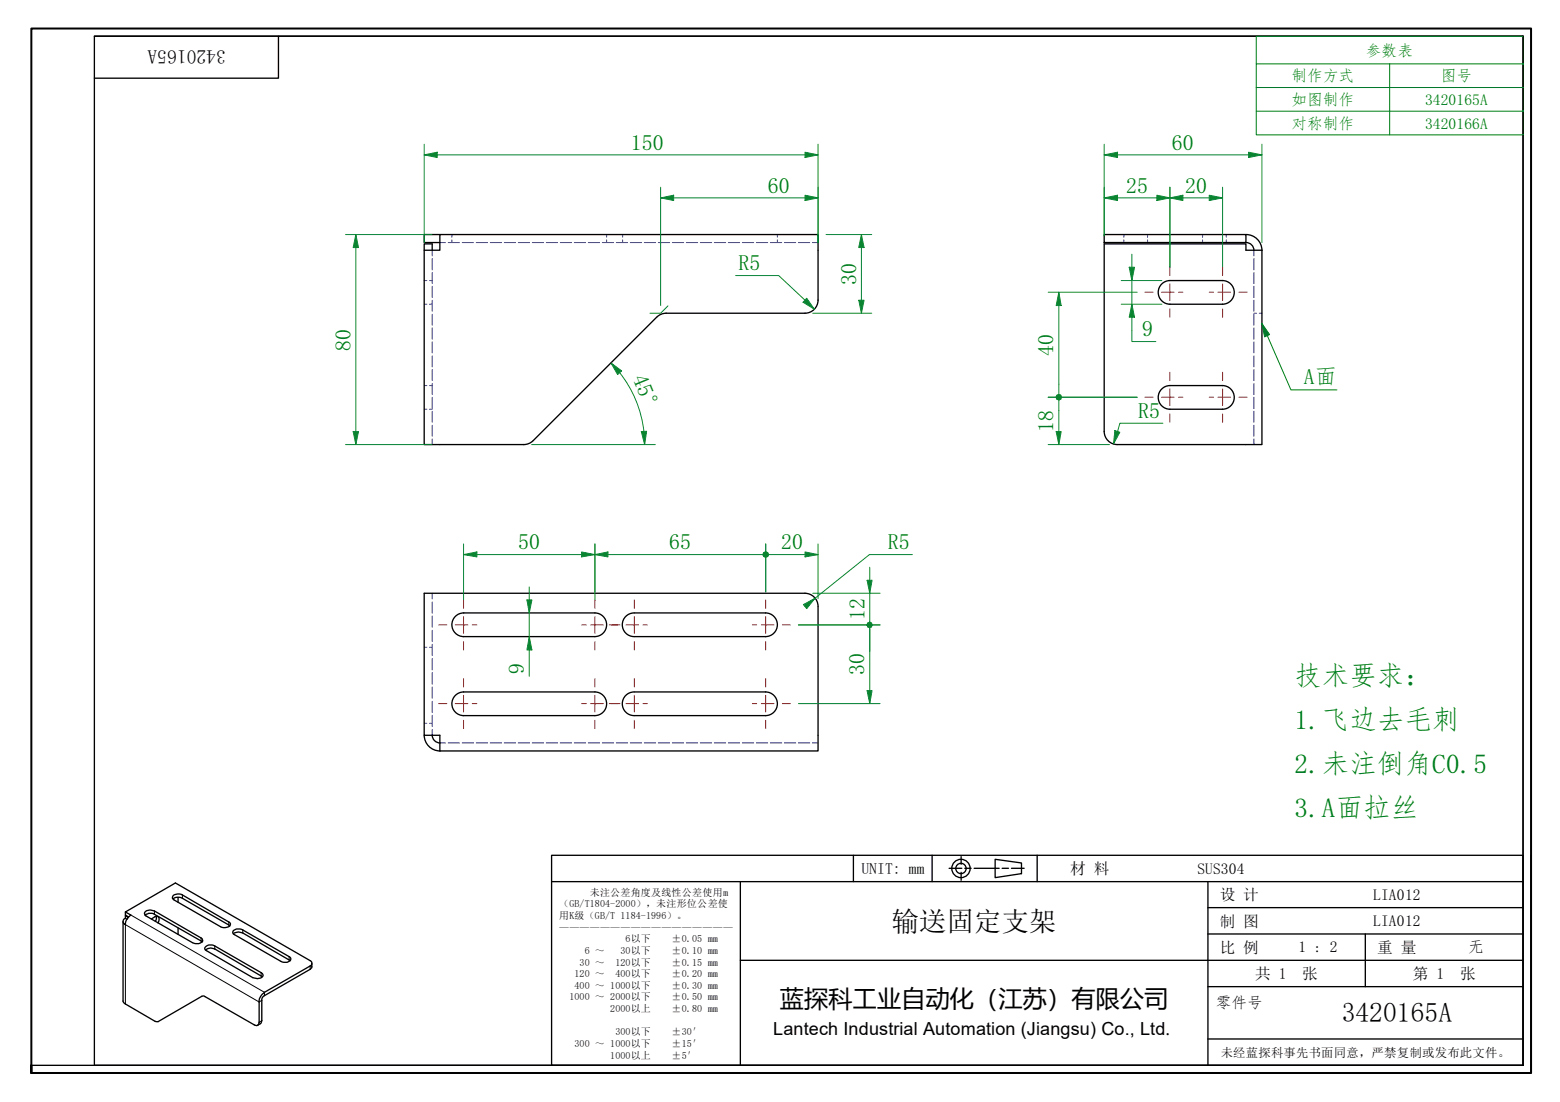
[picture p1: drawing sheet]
<svg xmlns="http://www.w3.org/2000/svg" width="297mm" height="210mm" viewBox="0 0 297 210" stroke-linecap="round" stroke-linejoin="round" font-family="sans-serif">
<g fill="none" stroke="#00f" stroke-width=".19">
<path d="M80.8 57.9h.5M80.8 53.4h.5M81.8 57.9h.5M81.8 53.4h.5M82.3 47.7v1M82.3 49.2v2.2M82.3 51.9v2.1M82.3 54.5v2.2M82.3 57.2v2.1M82.3 59.9v2M83.8 46.2h1M85.3 46.2h2.2"/>
<path d="M86 44.7v.5M86 45.7v.5M88 46.2h2.2M90.7 46.2h2.1M93.3 46.2h2.2M96 46.2h2.2M98.7 46.2h2.1M101.3 46.2h2.2M104 46.2h2.2M106.7 46.2h2.1M109.3 46.2h2.2M112 46.2h2.2"/>
<path d="M114.7 46.2h2.1M115.5 44.7v.5M115.5 45.7v.5M117.3 46.2h2.2M118.6 44.7v.5M118.6 45.7v.5M120 46.2h2.2M122.7 46.2h2.1M125.3 46.2h2.2M128 46.2h2.2M130.7 46.2h2.1M133.3 46.2h2.2"/>
<path d="M136 46.2h2.2M138.7 46.2h2.1M141.4 46.2h2.1M144 46.2h2.2M146.7 46.2h2.1M148 44.7v.5M148 45.7v.5M149.4 46.2h2.1M152 46.2h2.2M154.7 46.2h1.1M214 44.7v.5M214 45.7v.5"/>
<path d="M218.5 44.7v.5M218.5 45.7v.5M229 44.7v.5M229 45.7v.5M233.5 44.7v.5M233.5 45.7v.5M238.8 59.7h.5M238.8 47.7v1M238.8 49.2v2.2M238.8 51.9v2.1M238.8 54.5v2.2M238.8 57.2v2.1"/>
<path d="M238.8 59.9v2M239.8 59.7h.5M80.8 77.9h.5M80.8 73.4h.5M81.8 77.9h.5M81.8 73.4h.5M82.3 62.5v2.1M82.3 65.1v2.1M82.3 67.8v2.1M82.3 70.4v2.1M82.3 73.1v2.1M82.3 75.7v2.1"/>
<path d="M82.3 78.3v2.1M238.8 62.5v2.1M238.8 65.1v2.1M238.8 67.8v2.1M238.8 70.4v2.1M238.8 73.1v2.1M238.8 75.7v2.1M238.8 78.3v2.1M82.3 81v2.1M82.3 83.6v1.1M238.8 81v2.1M238.8 83.6v1.1"/>
<path d="M82.3 113v1.1M82.3 114.7v2.1M82.3 117.3v2.2M80.8 137.8h.5M80.8 123.3h.5M81.8 137.8h.5M81.8 123.3h.5M82.3 120.1v2.1M82.3 122.7v2.2M82.3 125.4v2.2M82.3 128.1v2.2M82.3 130.8v2.2"/>
<path d="M82.3 133.6v2.1M82.3 136.2v2.2M82.3 139v1.1M83.8 141.5h1M85.3 141.5h2.2M88 141.5h2.2M90.7 141.5h2.1M93.3 141.5h2.2M96 141.5h2.2M98.7 141.5h2.1M101.3 141.5h2.2M104 141.5h2.2"/>
<path d="M106.7 141.5h2.1M109.3 141.5h2.2M112 141.5h2.2M114.7 141.5h2.1M117.3 141.5h2.2M120 141.5h2.2M122.7 141.5h2.1M125.3 141.5h2.2M128 141.5h2.2M130.7 141.5h2.1M133.3 141.5h2.2M136 141.5h2.2"/>
<path d="M138.7 141.5h2.1M141.4 141.5h2.1M144 141.5h2.2M146.7 141.5h2.1M149.4 141.5h2.1M152 141.5h2.2M154.7 141.5h1.1"/>
</g>
<g fill="none" stroke="#000" stroke-width=".25">
<path d="M80.8 47.7h3v-3h72v12.5a2.51 2.51 0 0 1-2.5 2.5h-26.5M82.3 47.7v-1.2h-1.5v38.2h19M83.8 44.7h-3v1.5h3M126.8 59.7l-.7 .1-1 .6-23.6 23.5M210.2 44.7h27v1.5h-27zM221.2 54.1l.5-.4 1.1-.3h10a2.25 2.25 0 0 1 2.2 2.3 2.25 2.25 0 0 1-2.2 2.2h-10a2.25 2.25 0 0 1-2.1-1.3 2.25 2.25 0 0 1 .5-2.5zM237.3 44.7a3 3 0 0 1 3 3M237.3 46.2a1.49 1.49 0 0 1 1.5 1.5M221.2 74.1l.5-.4 1.1-.3h10a2.25 2.25 0 0 1 2.2 2.3 2.25 2.25 0 0 1-2.2 2.2h-10a2.25 2.25 0 0 1-2.1-1.3 2.25 2.25 0 0 1 .5-2.5zM101.5 83.9l-1 .7-.8 .1M210.2 82.2a2.51 2.51 0 0 0 2.6 2.5M210.2 82.2v-35.7h27v1.2h3.1v37h-27.5"/>
<path d="M80.8 113h72.5a2.51 2.51 0 0 1 2.5 2.5v27.5h-72v-2.9h-3zM88.3 116.7h25M88.3 116.7a2.25 2.25 0 0 0-2.3 2.3 2.25 2.25 0 0 0 2.3 2.3M113.3 116.7a2.25 2.25 0 0 1 2.2 2.3 2.25 2.25 0 0 1-2.2 2.3M145.8 116.7a2.25 2.25 0 0 1 2.2 2.3 2.25 2.25 0 0 1-2.2 2.3M145.8 116.7h-25.1a2.25 2.25 0 0 0-2.2 2.3 2.25 2.25 0 0 0 2.2 2.3h25.1M88.3 136.3h25M88.3 131.8h25M88.3 121.3h25M88.3 131.8a2.25 2.25 0 0 0-2.3 2.3 2.25 2.25 0 0 0 2.3 2.2M113.3 131.8a2.25 2.25 0 0 1 2.2 2.3 2.25 2.25 0 0 1-2.2 2.2M145.8 131.8a2.25 2.25 0 0 1 2.2 2.3 2.25 2.25 0 0 1-2.2 2.2"/>
<path d="M145.8 131.8h-25.1a2.25 2.25 0 0 0-2.2 2.3 2.25 2.25 0 0 0 2.2 2.2h25.1M80.8 140a3 3 0 0 0 3 3M82.3 140a1.49 1.49 0 0 0 1.5 1.5M23.9 173.7v.6l.5 .4v.1M23.9 174.9a.63 .63 0 0 0-.5 .6 .63 .63 0 0 0 .5 .6l.2-.9 .8-.9-1-.6 9.5-5.5 25.7 14.8a.57 .57 0 0 1 .3 .5 .57 .57 0 0 1-.3 .5l-8.7 5-.5 .4-.6 1.1v4.2a.55 .55 0 0 1-.2 .6 .55 .55 0 0 1-.6-.1l-9.6-5.5-.5 .1-8.3 4.8-.6-.1-5.8-3.4-.3-.3v-15.3M23.9 174.4v.5l.3 .2M23.9 174.3l.5 .4M27.6 173.8l.3-.3 .7-.2 .8 .2 9.1 5.3a.49 .49 0 0 1 .1 .5 .49 .49 0 0 1-.4 .3l-1 .1-.6-.2-8.8-5-.2-.2zM27.6 174.3l.7-.3h.9l9.3 5.4M28.8 175l.9-.5a.45 .45 0 0 1 .6 .4l-.2 .9M29.7 174.5l.1 .5-.2 .5M33 171.2l.6-.3 .9 .1 9.3 5.4"/>
<path d="M33 170.5l.8-.2h.7l9.1 5.3a.49 .49 0 0 1 .3 .5 .49 .49 0 0 1-.5 .5l-.9 .1-.5-.2-9-5.3a.47 .47 0 0 1 0-.7zM33.9 170.9v1M33.9 176.8v1.2M44.4 177.3l.6-.4 1 .1 9.1 5.2a.49 .49 0 0 1 .3 .5 .49 .49 0 0 1-.5 .5l-.9 .1-.5-.2-8.9-5.1a.46 .46 0 0 1-.2-.7zM44.4 177.9l.2-.2 .8-.2 .8 .2 9 5.3M39.1 180.4l.7-.4 .8 .1 9.1 5.2a.54 .54 0 0 1 .3 .7l-.3 .3-.7 .1-.9-.2-8.8-5.1a.41 .41 0 0 1-.2-.7zM39.1 180.9l1-.3 .8 .2 9.1 5.2M59.4 183.5v.8l-.3 .3-9.1 5.3-.2 .4v4.1l-.1 .5-.7 .4"/>
</g>
<path d="M24.9 174.3l25.5 14.7v.6M29.4 173.5v.7M34.7 170.5v.6M38.3 178.7v.5M43.6 175.6v.6M46.2 177.1v.6M40.9 180.2v.6M49.7 185.3v.6M49.8 194.4l-.5 .3M49.8 190.5l-.5 .4-25.4-14.8v15.1M55.1 182.2v.7M59.1 184v.6" fill="none" stroke="#000" stroke-width=".19"/>
<path d="M6 204.4v-1.5v1.5M6 202.9v-197.5h285.5v199h-285.5" fill="none" stroke="#000" stroke-width=".38"/>
<path d="M18 6.9h272v196h-272zM18 6.9h272M53 6.9v8h-35M290 6.9v196h-284" fill="none" stroke="#000" stroke-width=".25"/>
<g fill="none" stroke="#000" stroke-width=".25">
<path d="M105 162.9h185v40h-185zM105 167.9h185M141 167.9v35M162.5 162.9v5M177.5 162.9v5M180.7 165.4h2.4M183 163.2v1.4M183 166.2v1.5M183.7 165.4h1.2M185.5 165.4h4.7M189.5 163.7l5 .7v2l-5 .8zM190.8 165.4h1.2"/>
<path d="M192.6 165.4h2.4M197.5 162.9v5M230 167.9v35M230 177.9h60M230 172.9h60M260 177.9v10M291.5 162.9v41.5h-186.5M141 182.9h149M230 197.9h60M230 187.9h60"/>
<circle cx="183" cy="165.4" r="1.75"/>
<circle cx="183" cy="165.4" r=".98"/>
</g>
<g fill="none" stroke="#f00" stroke-width=".19">
<path d="M218 55.7h1.6M221.2 55.7h2.4M222.8 50.9v1.6M222.8 54.1v3.1M222.8 58.8v1.6M224.4 55.7h.8M230.3 55.7h.8M231.9 55.7h2.4M232.8 50.9v1.6M232.8 54.1v3.1M232.8 58.8v1.6M235.9 55.7h1.6"/>
<path d="M218 75.7h1.6M221.2 75.7h2.4M222.8 70.9v1.6M222.8 74.1v3.2M222.8 78.8v1.6M224.4 75.7h.8M230.3 75.7h.8M231.9 75.7h2.4M232.8 70.9v1.6M232.8 74.1v3.2M232.8 78.8v1.6M235.9 75.7h1.6"/>
</g>
<path d="M67.8 82.2v2.5" fill="none" stroke="#00803f" stroke-width=".19"/>
<path d="M67.2 82.2h1.1l-.5 2.5z" fill="#00803f"/>
<path d="M67.8 44.7v2.5M67.2 82.2h1.1l-.5 2.5z" fill="none" stroke="#00803f" stroke-width=".19"/>
<path d="M67.8 44.7l.5 2.5h-1.1z" fill="#00803f"/>
<path d="M80.8 29.5h2.4M65.8 44.7h16.5M67.8 44.7l.5 2.5h-1.1zM67.8 47.2v35M65.8 84.7h16.5" fill="none" stroke="#00803f" stroke-width=".19"/>
<path d="M80.8 29.5l2.4-.5v1z" fill="#00803f"/>
<path d="M80.8 29.5l2.4-.5v1zM153.3 29.5h2.5" fill="none" stroke="#00803f" stroke-width=".19"/>
<path d="M153.3 29l2.5 .5-2.5 .5z" fill="#00803f"/>
<path d="M80.8 27.5v18.7M83.2 29.5h70.1M153.3 29l2.5 .5-2.5 .5zM155.8 27.5v18.7M164 57.2v2.5" fill="none" stroke="#00803f" stroke-width=".19"/>
<path d="M163.5 57.2h1l-.5 2.5z" fill="#00803f"/>
<path d="M163.5 57.2h1l-.5 2.5zM164 44.7v2.5" fill="none" stroke="#00803f" stroke-width=".19"/>
<path d="M164 44.7l.5 2.5h-1z" fill="#00803f"/>
<path d="M154.7 59.7h11.3M157.3 44.7h8.7M164 44.7l.5 2.5h-1zM164 47.2v10M122.6 82.2l.1 2.5" fill="none" stroke="#00803f" stroke-width=".19"/>
<path d="M122.1 82.2l1-.1-.4 2.6z" fill="#00803f"/>
<path d="M116.3 69.1l1.7 1.9M122.1 82.2l1-.1-.4 2.6z" fill="none" stroke="#00803f" stroke-width=".19"/>
<path d="M116.3 69.1l2.1 1.5-.8 .7z" fill="#00803f"/>
<path d="M153.3 57.2l1.8 1.7M116.3 69.1l2.1 1.5-.8 .7zM118 71a22 22 0 0 1 4.6 11.2M101.2 84.7h23.6" fill="none" stroke="#00803f" stroke-width=".19"/>
<path d="M153.6 56.8l1.5 2.1-2.2-1.3z" fill="#00803f"/>
<path d="M210.2 29.5h2.6M140.1 52.5h8.2l5 4.7M153.6 56.8l1.5 2.1-2.2-1.3z" fill="none" stroke="#00803f" stroke-width=".19"/>
<path d="M210.2 29.5l2.6-.5v1z" fill="#00803f"/>
<path d="M210.2 29.5l2.6-.5v1zM237.7 29.5h2.6" fill="none" stroke="#00803f" stroke-width=".19"/>
<path d="M237.7 29l2.6 .5-2.6 .5z" fill="#00803f"/>
<path d="M210.2 27.5v17.4M210.2 37.7h2.6M212.8 29.5h24.9M237.7 29l2.6 .5-2.6 .5zM240.3 27.5v18.7" fill="none" stroke="#00803f" stroke-width=".19"/>
<path d="M210.2 37.7l2.6-.5v1z" fill="#00803f"/>
<path d="M210.2 37.7l2.6-.5v1zM220.3 37.7h2.5" fill="none" stroke="#00803f" stroke-width=".19"/>
<path d="M220.3 37.2l2.5 .5-2.5 .5z" fill="#00803f"/>
<path d="M210.2 35.7v9.2M212.8 37.7h7.5M220.3 37.2l2.5 .5-2.5 .5zM222.8 37.7h2.4M222.8 35.7v15.2" fill="none" stroke="#00803f" stroke-width=".19"/>
<path d="M222.8 37.7l2.4-.5v1z" fill="#00803f"/>
<path d="M222.8 37.7l2.4-.5v1zM230.3 37.7h2.5" fill="none" stroke="#00803f" stroke-width=".19"/>
<path d="M230.3 37.2l2.5 .5-2.5 .5z" fill="#00803f"/>
<path d="M222.8 35.7v15.2M225.2 37.7h5.1M230.3 37.2l2.5 .5-2.5 .5zM232.8 35.7v15.2M215.5 50.9v2.5" fill="none" stroke="#00803f" stroke-width=".19"/>
<path d="M215 50.9h1l-.5 2.5z" fill="#00803f"/>
<path d="M215 50.9h1l-.5 2.5zM215.5 57.9v2.5" fill="none" stroke="#00803f" stroke-width=".19"/>
<path d="M215.5 57.9l.5 2.5h-1z" fill="#00803f"/>
<path d="M213.5 57.9h7.7M213.5 53.4h7.7M215.5 57.9l.5 2.5h-1zM215.5 48.4v2.5M215.5 53.4v4.5M215.5 60.4v4.7h4.6M201.6 82.2v2.5" fill="none" stroke="#00803f" stroke-width=".19"/>
<path d="M201.1 82.2h1l-.5 2.5z" fill="#00803f"/>
<path d="M201.6 76.3v1.9M201.1 82.2h1l-.5 2.5z" fill="none" stroke="#00803f" stroke-width=".19"/>
<circle cx="201.6" cy="75.7" r=".63" fill="#00803f"/>
<path d="M199.6 75.7h16.9M201.6 73.2v1.8M201.6 78.2v4M199.6 84.7h11.7" fill="none" stroke="#00803f" stroke-width=".19"/>
<circle cx="201.6" cy="75.7" r=".62" fill="#00803f"/>
<path d="M201.6 55.7v2.5" fill="none" stroke="#00803f" stroke-width=".19"/>
<path d="M201.6 55.7l.5 2.5h-1z" fill="#00803f"/>
<path d="M199.6 55.7h16.9M201.6 55.7l.5 2.5h-1zM201.6 58.2v15M199.6 75.7h16.9M212.8 82.2l-.8 2.4" fill="none" stroke="#00803f" stroke-width=".19"/>
<path d="M212.3 82l.9 .3-1.2 2.3z" fill="#00803f"/>
<path d="M125.8 37.7h2.5M212.3 82l.9 .3-1.2 2.3zM221.4 80.6h-8.2l-.4 1.6" fill="none" stroke="#00803f" stroke-width=".19"/>
<path d="M125.8 37.7l2.5-.5v1z" fill="#00803f"/>
<path d="M125.8 37.7l2.5-.5v1zM153.3 37.7h2.5" fill="none" stroke="#00803f" stroke-width=".19"/>
<path d="M153.3 37.2l2.5 .5-2.5 .5z" fill="#00803f"/>
<path d="M125.8 35.7v22.5M128.3 37.7h25M153.3 37.2l2.5 .5-2.5 .5zM155.8 35.7v10.5M127.2 58.3l-1.4 1.4h-2" fill="none" stroke="#00803f" stroke-width=".19"/>
<path d="M240.3 61.6l1 2.3" fill="none" stroke="#008000" stroke-width=".19"/>
<path d="M240.3 61.6l1.4 2.1-.9 .5z" fill="#008000"/>
<path d="M239.2 12.2v-5.3h50.8v5.3M239.2 16.7h50.8M264.6 12.2v13.5M290 12.2h-50.8v4.5M290 12.2v13.5h-50.8v-9M239.2 21.2h50.8M240.3 61.6l1.4 2.1-.9 .5zM241.3 63.9l4.5 10.4h8.8" fill="none" stroke="#008000" stroke-width=".19"/>
<g fill="none" stroke="#f00" stroke-width=".19">
<path d="M83.5 119h1.6M86.7 119h2.4M88.3 114.3v1.6M88.3 117.4v3.2M89.9 119h.9M110.7 119h.9M112.5 119h2.4M113.3 114.3v1.6M113.3 117.4v3.2M116 119h2M119.2 119h2.4M120.8 114.3v1.6"/>
<path d="M120.8 117.4v3.2M122.4 119h.9M143.3 119h.8M145 119h2.4M145.8 114.3v1.6M145.8 117.4v3.2M149 119h1.5M83.5 134h1.6M86.7 134h2.4M88.3 122.2v1.6M88.3 129.3v1.5M88.3 132.4v3.2"/>
<path d="M88.3 137.2v1.6M89.9 134h.9M110.7 134h.9M112.5 134h2.4M113.3 122.2v1.6M113.3 129.3v1.5M113.3 132.4v3.2M113.3 137.2v1.6M116 134h2M119.2 134h2.4M120.8 122.2v1.6M120.8 129.3v1.5"/>
<path d="M120.8 132.4v3.2M120.8 137.2v1.6M122.4 134h.9M143.3 134h.8M145 134h2.4M145.8 122.2v1.6M145.8 129.3v1.5M145.8 132.4v3.2M145.8 137.2v1.6M149 134h1.5"/>
</g>
<path d="M113.3 105.6h2.5" fill="none" stroke="#00803f" stroke-width=".19"/>
<path d="M113.3 105.6l2.5-.5v1z" fill="#00803f"/>
<path d="M113.3 105.6l2.5-.5v1zM143.3 105.6h1.9" fill="none" stroke="#00803f" stroke-width=".19"/>
<circle cx="145.8" cy="105.6" r=".63" fill="#00803f"/>
<path d="M113.3 103.6v9.1M115.8 105.6h27.5M145.8 103.6v9.1M146.4 105.6h1.9" fill="none" stroke="#00803f" stroke-width=".19"/>
<circle cx="145.8" cy="105.6" r=".62" fill="#00803f"/>
<path d="M153.3 105.6h2.5" fill="none" stroke="#00803f" stroke-width=".19"/>
<path d="M153.3 105.1l2.5 .5-2.5 .5z" fill="#00803f"/>
<path d="M88.3 105.6h2.5M145.8 103.6v9.1M148.3 105.6h5M153.3 105.1l2.5 .5-2.5 .5zM155.8 103.6v10.4" fill="none" stroke="#00803f" stroke-width=".19"/>
<path d="M88.3 105.6l2.5-.5v1z" fill="#00803f"/>
<path d="M88.3 105.6l2.5-.5v1zM110.7 105.6h2.6" fill="none" stroke="#00803f" stroke-width=".19"/>
<path d="M110.7 105.1l2.6 .5-2.6 .5z" fill="#00803f"/>
<path d="M88.3 103.6v10.7M90.8 105.6h19.9M110.7 105.1l2.6 .5-2.6 .5zM113.3 103.6v10.7M165.6 131.5v2.5" fill="none" stroke="#00803f" stroke-width=".19"/>
<path d="M165.1 131.5h1l-.5 2.5z" fill="#00803f"/>
<path d="M165.6 119.7v1.8M165.1 131.5h1l-.5 2.5z" fill="none" stroke="#00803f" stroke-width=".19"/>
<circle cx="165.6" cy="119" r=".61" fill="#00803f"/>
<path d="M152 119h15.6M165.6 119.7v11.8M152 134h15.6" fill="none" stroke="#00803f" stroke-width=".19"/>
<circle cx="165.6" cy="119" r=".61" fill="#00803f"/>
<path d="M165.6 110.5v2.5" fill="none" stroke="#00803f" stroke-width=".19"/>
<path d="M165.1 110.5h1l-.5 2.5z" fill="#00803f"/>
<path d="M100.8 114.3v2.4M152 119h15.6M154.7 113h12.9M165.1 110.5h1l-.5 2.5zM165.6 108v2.5M165.6 113v6M165.6 121.5v2.6" fill="none" stroke="#00803f" stroke-width=".19"/>
<path d="M100.3 114.3h1l-.5 2.4z" fill="#00803f"/>
<path d="M100.3 114.3h1l-.5 2.4zM100.8 121.3v2.5" fill="none" stroke="#00803f" stroke-width=".19"/>
<path d="M100.8 121.3l.5 2.5h-1z" fill="#00803f"/>
<path d="M100.8 111.8v2.5M100.8 116.7v4.6M155.2 114l-1.9 1.5M100.8 121.3l.5 2.5h-1zM100.8 123.8v5" fill="none" stroke="#00803f" stroke-width=".19"/>
<path d="M153 115.2l2.2-1.2-1.6 1.9z" fill="#00803f"/>
<path d="M153 115.2l2.2-1.2-1.6 1.9zM173.7 105.6h-8.2l-10.3 8.4" fill="none" stroke="#00803f" stroke-width=".19"/>
<g font-size="5.2" fill="#008000">
<text x="246.5" y="130.4">技术要求：</text>
<text x="246.5" y="138.8">1.飞边去毛刺</text>
<text x="246.5" y="147.2">2.未注倒角C0.5</text>
<text x="246.5" y="155.6">3.A面拉丝</text>
</g>
<g font-size="5.2">
<text x="169.8" y="177.3">输送固定支架</text>
<text x="255.5" y="194.7">3420165A</text>
</g>
<text font-size="4.6" x="148.5" y="191.9">蓝探科工业自动化（江苏）有限公司</text>
<g font-size="4.2" fill="#008000">
<text x="120.1" y="28.5">150</text>
<text x="223.1" y="28.5">60</text>
<text x="146.2" y="36.7">60</text>
<text x="214.4" y="36.7">25</text>
<text x="225.7" y="36.7">20</text>
<text x="140.6" y="51.4">R5</text>
<text x="163" y="54.3" transform="rotate(-90 163 54.3)">30</text>
<text x="217.5" y="64">9</text>
<text x="66.7" y="66.8" transform="rotate(-90 66.7 66.8)">80</text>
<text x="120.5" y="72" transform="rotate(68 120.5 72)">45°</text>
<text x="200.5" y="67.8" transform="rotate(-90 200.5 67.8)">40</text>
<text x="248.3" y="73.1">A面</text>
<text x="200.5" y="82.3" transform="rotate(-90 200.5 82.3)">18</text>
<text x="216.7" y="79.5">R5</text>
<text x="98.7" y="104.6">50</text>
<text x="127.4" y="104.6">65</text>
<text x="148.7" y="104.6">20</text>
<text x="169" y="104.6">R5</text>
<text x="164.6" y="118.1" transform="rotate(-90 164.6 118.1)">12</text>
<text x="99.8" y="128.3" transform="rotate(-90 99.8 128.3)">9</text>
<text x="164.5" y="128.6" transform="rotate(-90 164.5 128.6)">30</text>
</g>
<text font-size="3.7" x="43" y="9.6" transform="rotate(180 43 9.6)">3420165A</text>
<text font-size="3.4" x="147.2" y="197.1">Lantech Industrial Automation (Jiangsu) Co., Ltd.</text>
<g font-size="3" fill="#008000">
<text x="260.1" y="10.6">参数表</text>
<text x="245.9" y="15.5">制作方式</text>
<text x="274.3" y="15.5">图号</text>
<text x="245.9" y="20">如图制作</text>
<text x="271.3" y="20">3420165A</text>
<text x="245.9" y="24.5">对称制作</text>
<text x="271.3" y="24.5">3420166A</text>
</g>
<g font-size="3">
<text x="164" y="166.4">UNIT: mm</text>
<text x="203.8" y="166.5">材 料</text>
<text x="228" y="166.4">SUS304</text>
<text x="232.3" y="171.5">设 计</text>
<text x="261.5" y="171.4">LIA012</text>
<text x="232.3" y="176.5">制 图</text>
<text x="261.5" y="176.4">LIA012</text>
<text x="232.3" y="181.5">比 例</text>
<text x="247.3" y="181.4">1 : 2</text>
<text x="262.3" y="181.5">重 量</text>
<text x="279.5" y="181.4">无</text>
<text x="231.5" y="191.9">零件号</text>
<text x="239" y="186.5">共 1</text>
<text x="248" y="186.5">张</text>
<text x="269" y="186.5">第 1</text>
<text x="278" y="186.5">张</text>
</g>
<text font-size="2.3" x="232.5" y="201.3">未经蓝探科事先书面同意，严禁复制或发布此文件。</text>
<g font-size="1.9">
<text x="106.5" y="172.8">（GB/T1804-2000），未注形位公差使</text>
<text x="112.3" y="170.6">未注公差角度及线性公差使用m</text>
<text x="106.5" y="175">用K级（GB/T 1184-1996）。</text>
<text x="106.5" y="177.3">—————————————————</text>
<text x="119.1" y="179.5">6以下</text>
<text x="127.9" y="179.5">±0.05 mm</text>
<text x="110.4" y="183.9">30 ～</text>
<text x="111.4" y="181.7">6 ～</text>
<text x="117.2" y="183.9">120以下</text>
<text x="118.2" y="181.7">30以下</text>
<text x="127.9" y="181.7">±0.10 mm</text>
<text x="127.9" y="183.9">±0.15 mm</text>
<text x="108.5" y="190.5">1000 ～ 2000以下</text>
<text x="109.4" y="186.1">120 ～</text>
<text x="109.4" y="188.3">400 ～ 1000以下</text>
<text x="117.2" y="186.1">400以下</text>
<text x="127.9" y="186.1">±0.20 mm</text>
<text x="127.9" y="188.3">±0.30 mm</text>
<text x="127.9" y="190.5">±0.50 mm</text>
<text x="116.2" y="192.8">2000以上</text>
<text x="117.2" y="197.2">300以下</text>
<text x="127.9" y="192.8">±0.80 mm</text>
<text x="127.9" y="197.2">±30′</text>
<text x="109.4" y="199.4">300 ～ 1000以下</text>
<text x="116.2" y="201.6">1000以上</text>
<text x="127.9" y="199.4">±15′</text>
<text x="127.9" y="201.6">±5′</text>
</g>
</svg>
